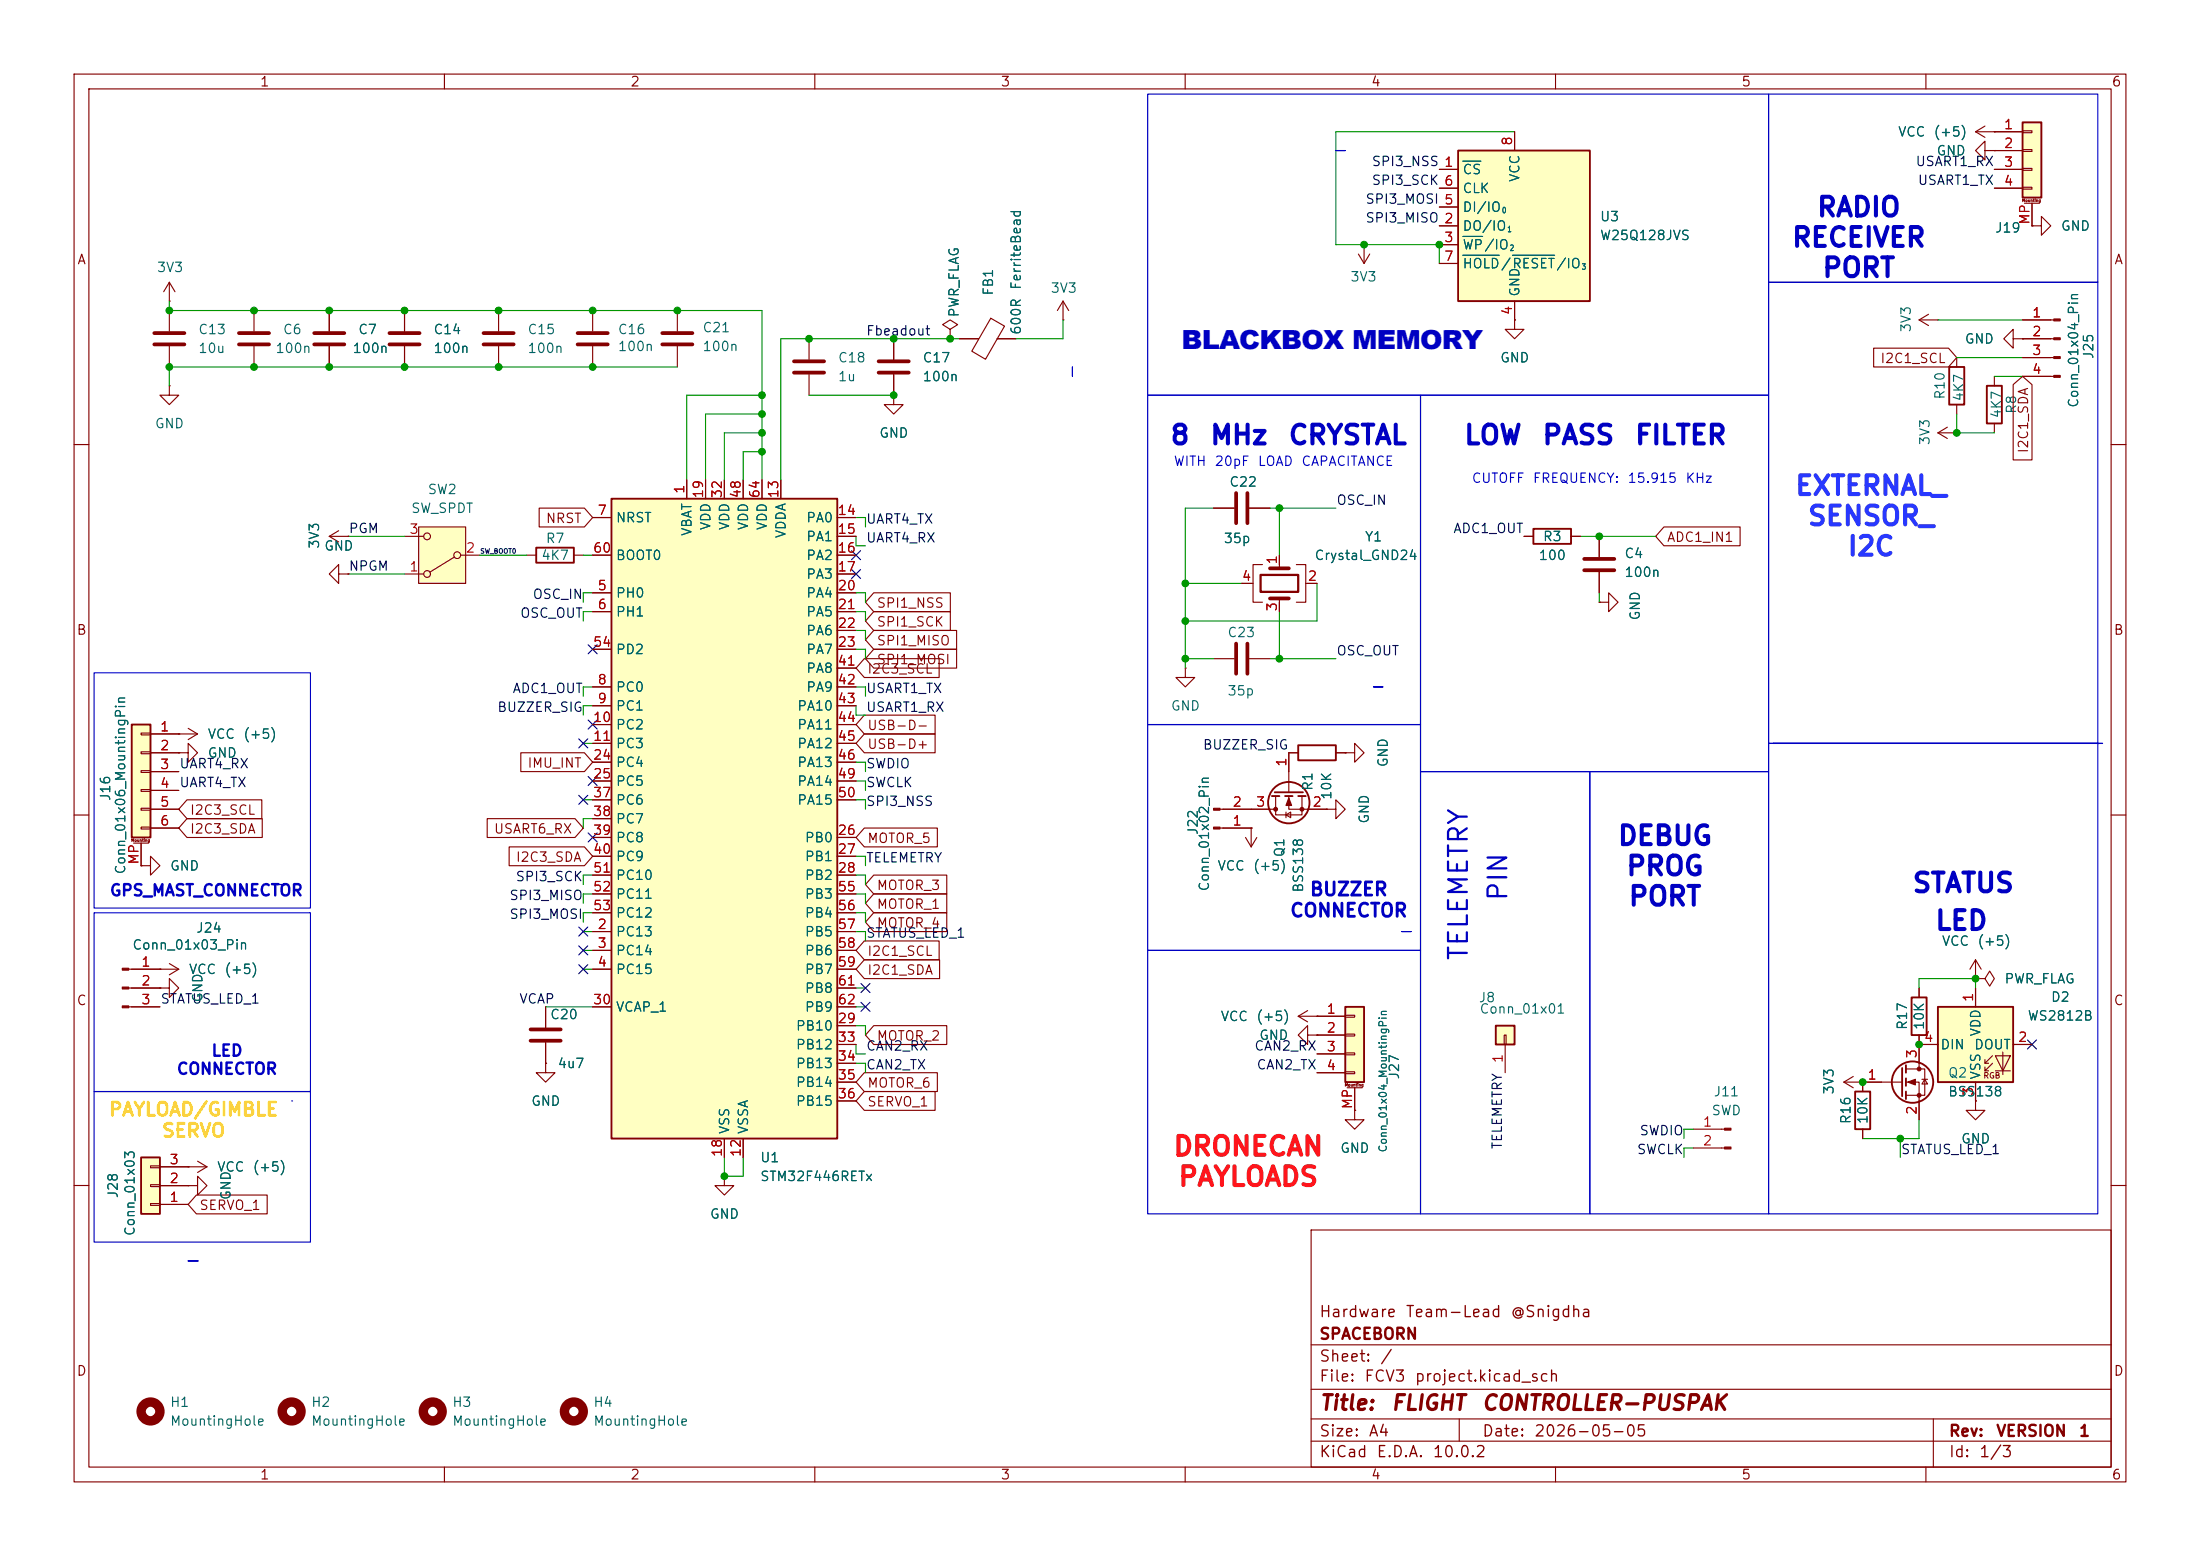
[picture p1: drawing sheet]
<svg xmlns="http://www.w3.org/2000/svg" width="297mm" height="210mm" viewBox="0 0 297 210" stroke-linecap="round" stroke-linejoin="round" font-family="sans-serif">
<g fill="none" stroke="#840000" stroke-width=".15">
<path d="M10 10h277v190h-277zM12 12h273v186h-273zM60 10v2M110 10v2M160 10v2M210 10v2M260 10v2M10 60h2M285 60h2M10 110h2M168.1 113l.8 1.3M168.9 111.8h.1"/>
<path d="M168.9 111.8v2.5M169.7 113l-.8 1.3M174 101.6h1.3M180.3 101.6h1.3M285 110h2M21.6 130.8h.1M21.6 130.8h2.5M22.9 130l1.2 .8M24.1 130.8l-1.2 .8M175.3 137.2l1.2 .7M175.3 137.2h2.5M176.5 136.4l-1.2 .8"/>
<path d="M177.8 137.2h.1M25.4 157.5h.1M25.4 157.5h2.5M26.7 156.7l1.2 .8M27.9 157.5l-1.2 .7M10 160h2M25.4 160h1.3v1.3l1.2-1.3-1.2-1.2v1.2M25.4 160h.1M177 166h108v32h-108zM285 160h2M60 198v2M110 198v2"/>
<path d="M160 198v2M177 194.5h108M177 191.5h108M177 187.5h108M177 181.5h108M197 191.5v3M210 198v2M260 198v2M261 191.5v6.5"/>
</g>
<path d="M175.3 100.6h5v2h-5z" fill="none" stroke="#840000" stroke-width=".25"/>
<path d="M19 156.2h2.6v7.6h-2.6z" fill="#ffffc2"/>
<g fill="none" stroke="#840000" stroke-width=".25">
<path d="M171.7 107.4h1M172.1 106.9h3.8M173.5 107.4h1M175.3 107.4h1M19 156.2h2.6v7.6h-2.6z"/>
<circle cx="174" cy="108.3" r="2.79"/>
</g>
<g fill="none" stroke="#840000" stroke-width=".15">
<path d="M109.2 45.7v2.8M109.2 50.5v2.8M120.6 53.3v1.3h1.3l-1.3 1.3-1.2-1.3h1.2M120.6 53.3h.1M273 43.2h4.3M273 45.7h4.3M273 48.3h4.3M273 50.8h4.3M164.7 111.8h4.2M164.7 109.2h7.5M172.2 107.4v2.6h3.6v-2.6M173.6 110l.6-.4v.8z"/>
<path d="M173.6 109.6v.8M174 107.4v1.8h5.1M174 101.6v5.3M181.6 101.6h1.3v1.3l1.2-1.3-1.2-1.3v1.3M181.6 101.6h.1M17.4 130.8h4.2M17.4 133.4h4.2M17.4 135.9h4.2M20.3 159.9h1.3v.2h-1.3zM20.3 157.4h1.3v.2h-1.3zM21.6 157.5h3.8M20.3 162.4h1.3v.3h-1.3z"/>
<path d="M21.6 162.6h3.8M21.6 160h3.8"/>
</g>
<g fill="#840000" stroke="#840000" stroke-width=".15">
<path d="M163.8 111.6h.9v.3h-.9z"/>
<path d="M163.8 109.1h.9v.2h-.9z"/>
<path d="M174 107.7l.4 1h-.8z"/>
<path d="M16.5 130.7h.9v.2h-.9z"/>
<path d="M16.5 133.2h.9v.3h-.9z"/>
<path d="M16.5 135.8h.9v.2h-.9z"/>
<path d="M277.3 43.1h.8v.2h-.8z"/>
<path d="M277.3 45.6h.8v.2h-.8z"/>
<path d="M277.3 48.1h.8v.3h-.8z"/>
<path d="M277.3 50.7h.8v.2h-.8z"/>
<circle cx="172.2" cy="109.2" r=".25"/>
<circle cx="175.8" cy="109.2" r=".25"/>
</g>
<g fill="none" stroke="#840000" stroke-width="1.3">
<circle cx="20.3" cy="190.5" r="1.27"/>
<circle cx="39.4" cy="190.5" r="1.27"/>
<circle cx="58.4" cy="190.5" r="1.27"/>
</g>
<path d="M107.2 48.8h4.1M107.2 50.3h4.1" fill="none" stroke="#840000" stroke-width=".51"/>
<path d="M17.8 97.8h2.5v15.2h-2.5z" fill="#ffffc2"/>
<g fill="none" stroke="#840000" stroke-width=".25">
<path d="M17.8 97.8h2.5v15.2h-2.5zM256.8 144.1v3.9M257.3 143.8v1M257.3 145.5v1.1M257.3 147.3v1"/>
<circle cx="258.2" cy="146" r="2.79"/>
</g>
<g fill="none" stroke="#840000" stroke-width=".15">
<path d="M19 98.9h1.3v.3h-1.3zM20.3 99.1h3.8M18 113.8h2.1M19 101.5h1.3v.2h-1.3zM19 104h1.3v.3h-1.3zM19 106.6h1.3v.2h-1.3zM19 109.1h1.3v.2h-1.3zM19 111.6h1.3v.3h-1.3zM19 113.8v3M20.3 101.6h3.8M20.3 104.1h3.8M20.3 106.7h3.8"/>
<path d="M20.3 109.2h3.8M20.3 111.8h3.8M251.5 146.1h5.3M257.3 144.3h2.5v3.5h-2.5M257.3 146.1h1.8v5M259.1 141v3.3M259.5 145.7h.7M259.8 145.7l.4 .6h-.7z"/>
</g>
<g fill="#840000" stroke="#840000" stroke-width=".15">
<path d="M257.6 146.1l1-.4v.7z"/>
<circle cx="259.1" cy="144.3" r=".25"/>
<circle cx="259.1" cy="147.8" r=".25"/>
</g>
<path d="M82.5 67.3h30.5v86.4h-30.5z" fill="#ffffc2"/>
<path d="M82.5 67.3h30.5v86.4h-30.5z" fill="none" stroke="#840000" stroke-width=".25"/>
<g fill="none" stroke="#840000" stroke-width=".15">
<path d="M80 69.9h2.5M80 74.9h2.5M92.7 64.8v2.5M95.2 64.8v2.5M97.8 64.8v2.5M100.3 64.8v2.5M102.9 64.8v2.5M105.4 64.8v2.5M113 69.9h2.6M113 72.4h2.6M113 74.9h2.6M113 77.5h2.6"/>
<path d="M24.1 99.1h.1M24.1 99.1h2.6M25.4 98.3l1.3 .8M26.7 99.1l-1.3 .7M80 80h2.5M80 82.6h2.5M80 92.7h2.5M80 95.3h2.5M80 97.8h2.5M80 87.6h2.5M113 80h2.6M113 82.6h2.6"/>
<path d="M113 92.7h2.6M113 95.3h2.6M113 97.8h2.6M113 85.1h2.6M113 87.6h2.6M113 90.2h2.6M80 100.3h2.5M80 102.9h2.5M80 105.4h2.5M80 113h2.5M80 115.6h2.5M80 118.1h2.5"/>
<path d="M80 108h2.5M80 110.5h2.5M113 100.3h2.6M113 102.9h2.6M113 105.4h2.6M113 113h2.6M113 115.6h2.6M113 118.1h2.6M113 108h2.6M80 125.7h2.5M80 128.3h2.5M80 130.8h2.5"/>
<path d="M80 135.9h2.5M80 120.7h2.5M80 123.2h2.5M113 125.7h2.6M113 128.3h2.6M113 130.8h2.6M113 138.4h2.6M113 135.9h2.6M113 120.7h2.6M113 123.2h2.6M113 133.4h2.6M97.8 153.7v2.5"/>
<path d="M100.3 153.7v2.5M113 141h2.6M113 143.5h2.6M113 146.1h2.6M113 148.6h2.6"/>
</g>
<path d="M261.6 135.9h10.2v10.2h-10.2z" fill="#ffffc2"/>
<g fill="none" stroke="#840000" stroke-width=".15">
<path d="M91.4 41.9v2.8M91.4 46.7v2.8M259.1 43.2l1.2 .7M259.1 43.2h2.5M260.3 42.4l-1.2 .8M261.6 43.2h.1M261.6 58.4l1.3 .8M261.6 58.4h2.6M262.9 57.7l-1.3 .7M264.2 58.4h.1M264.2 48.3v1.2M264.2 54.6v1.3"/>
<path d="M269.2 50.8v1.3M269.2 57.2v1.2M24.1 101.6h1.3v-1.3l1.3 1.3-1.3 1.3v-1.3M24.1 101.6h.1M266.7 133.4v2.5M73.7 143.5v1.3h1.2l-1.2 1.3-1.3-1.3h1.3M73.7 143.5h.1M259.1 141h2.5M266.7 146.1v2.5M268 143.5h.5M268 144.5h.5M269 142.5l-1 1v-.5"/>
<path d="M269 143.5l-1 1v-.5M269.4 142.5h2l-1 2zM269.4 144.5h2M270.4 142v3M271.8 141h2.5"/>
</g>
<path d="M263.1 49.5h2.1v5.1h-2.1zM268.2 52.1h2.1v5.1h-2.1zM261.6 135.9h10.2v10.2h-10.2z" fill="none" stroke="#840000" stroke-width=".25"/>
<path d="M89.4 46.5h4.1M89.4 45h4.1" fill="none" stroke="#840000" stroke-width=".51"/>
<path d="M181.6 135.9h2.5v10.2h-2.5z" fill="#ffffc2"/>
<path d="M181.6 135.9h2.5v10.2h-2.5z" fill="none" stroke="#840000" stroke-width=".25"/>
<g fill="none" stroke="#840000" stroke-width=".15">
<path d="M80 41.9v2.8M80 46.7v2.8M177.8 137.2h3.8M177.8 139.7h3.8M181.6 137h1.3v.3h-1.3zM181.6 139.6h1.3v.2h-1.3zM97.8 158.8v1.2h1.3l-1.3 1.3-1.3-1.3h1.3M97.8 158.8h.1M177.8 142.2h3.8M177.8 144.8h3.8M181.6 142.1h1.3v.3h-1.3zM181.6 144.7h1.3v.2h-1.3z"/>
<path d="M181.9 146.8h2M182.9 149.9v1.2h1.2l-1.2 1.3-1.3-1.3h1.3M182.9 149.9h.1M182.9 146.8v3.1"/>
</g>
<path d="M78 45h4M78 46.5h4" fill="none" stroke="#840000" stroke-width=".51"/>
<circle cx="77.5" cy="190.5" r="1.27" fill="none" stroke="#840000" stroke-width="1.3"/>
<path d="M273 16.5h2.6v10.2h-2.6z" fill="#ffffc2"/>
<path d="M273 16.5h2.6v10.2h-2.6z" fill="none" stroke="#840000" stroke-width=".25"/>
<path d="M269.2 17.8h3.8M273 17.7h1.3v.2h-1.3zM269.2 20.3h3.8M269.2 22.9h3.8M269.2 25.4h3.8M273 20.2h1.3v.2h-1.3zM273 22.7h1.3v.3h-1.3zM273 25.3h1.3v.2h-1.3zM273.3 27.4h2M274.3 27.4v3.1" fill="none" stroke="#840000" stroke-width=".15"/>
<path d="M201.9 138.4h2.6v2.6h-2.6z" fill="#ffffc2"/>
<path d="M72.4 73.9h5.1v2h-5.1zM201.9 138.4h2.6v2.6h-2.6z" fill="none" stroke="#840000" stroke-width=".25"/>
<g fill="none" stroke="#840000" stroke-width=".15">
<path d="M266.7 17.8l1.3 .7M266.7 17.8h2.5M268 17l-1.3 .8M269.2 17.8h.1M268 20.3v-1.2l-1.3 1.2 1.3 1.3v-1.3h1.2M269.2 20.3h.1M274.3 30.5h1.3v-1.3l1.3 1.3-1.3 1.3v-1.3M274.3 30.5h.1M67.3 41.9v2.8M67.3 46.7v2.8M120.6 45.7v2.8M120.6 50.5v2.8"/>
<path d="M271.8 45.7v-1.2l-1.3 1.2 1.3 1.3v-1.3h1.2M273 45.7h.1M44.4 72.4l1.3 .8M44.4 72.4h2.6M45.7 77.5v-1.3l-1.3 1.3 1.3 1.2v-1.2h1.3M45.7 71.6l-1.3 .8M47 77.5h.1M47 72.4h.1M71.1 74.9h1.3M77.5 74.9h1.2M163.8 68.6h2.8M168.7 68.6h2.7"/>
<path d="M19 116.8h1.3v-1.2l1.3 1.2-1.3 1.3v-1.3M19 116.8h.1M179.1 109.2h1.2v1.3l1.3-1.3-1.3-1.2v1.2M179.1 109.2h.1M176.5 139.7v-1.3l-1.2 1.3 1.2 1.3v-1.3h1.3M177.8 139.7h.1M203.1 139.7h.2v1.3h-.2zM266.7 132.1h.1M266.7 132.1h1.3l.6-1 .6 1-.6 1-.6-1M266.7 129.5l-.8 1.3M266.7 129.5l.8 1.3M266.7 129.5v2.6"/>
<path d="M203.2 141v3.8"/>
</g>
<path d="M65.3 45h4M65.3 46.5h4M118.6 48.8h4.1M118.6 50.3h4.1M166.9 66.5v4.1M168.4 66.5v4.1" fill="none" stroke="#840000" stroke-width=".51"/>
<path d="M56.5 71.1h6.4v7.6h-6.4z" fill="#ffffc2"/>
<g fill="none" stroke="#840000" stroke-width=".15">
<path d="M22.9 38.1l-.8 1.3M22.9 38.1l.7 1.3M22.9 38.1v2.5M22.9 40.6h.1M22.9 41.9v2.8M22.9 46.7v2.8M34.3 41.9v2.8M34.3 46.7v2.8M54.6 41.9v2.8M54.6 46.7v2.8M128.3 44.5l1-.7-1-.6-1 .6 1 .7v1.2M128.3 45.7h.1"/>
<path d="M129.5 45.7h2.6M133.8 43l1.8 1-2.6 4.5-1.8-1.1zM134.6 45.7h2.6M143.5 43.2h.1M143.5 40.6l-.8 1.3M143.5 40.6l.8 1.3M143.5 40.6v2.6M54.6 77.5h2.5M54.6 72.4h2.5M56.5 71.1h6.4v7.6h-6.4zM61.3 75.2l-3.3 2M62.2 74.9h2.6"/>
<path d="M167.6 78.7h1.6M170.4 76.2h-1.2v5.1h1.2M172.7 74.9v1.8M175 76.2h1.3v5.1h-1.3M176.3 78.7h1.5M160 90.2v1.2h1.3l-1.3 1.3-1.3-1.3h1.3M160 90.2h.1M163.8 88.9h2.8M168.7 88.9h2.7M172.7 80.8v1.8"/>
<circle cx="57.7" cy="72.4" r=".46"/>
<circle cx="57.7" cy="77.5" r=".46"/>
<circle cx="61.7" cy="74.9" r=".46"/>
</g>
<path d="M20.8 45h4.1M20.8 46.5h4.1M32.3 45h4M32.3 46.5h4M52.6 45h4M52.6 46.5h4M171.4 76.7h2.6M166.9 86.9v4M168.4 86.9v4M171.4 80.8h2.6" fill="none" stroke="#840000" stroke-width=".51"/>
<path d="M170.2 77.6h5.1v2.3h-5.1z" fill="none" stroke="#840000" stroke-width=".3"/>
<path d="M196.8 20.3h17.8v20.3h-17.8z" fill="#ffffc2"/>
<path d="M196.8 20.3h17.8v20.3h-17.8zM207 71.4h5.1v2h-5.1zM258.1 134.6h2v5.1h-2zM250.4 147.3h2.1v5.1h-2.1z" fill="none" stroke="#840000" stroke-width=".25"/>
<g fill="none" stroke="#840000" stroke-width=".15">
<path d="M204.5 17.8v2.5M269.2 17.8h.1M269.2 17.8h3.8M183.4 34.3l.7 1.3M184.1 33h.1M184.1 33v2.6M184.9 34.3l-.8 1.3M194.3 22.9h2.5M194.3 30.5h2.5M194.3 33h2.5M194.3 27.9h2.5M194.3 25.4h2.5"/>
<path d="M194.3 35.6h2.5M269.2 20.3h.1M269.2 22.9h3.8M269.2 25.4h3.8M269.2 20.3h3.8M274.3 30.5h.1M274.3 27.4v3.1M22.9 52.1v1.2h1.2l-1.2 1.3-1.3-1.3h1.3M22.9 52.1h.1M44.4 41.9v2.8M44.4 46.7v2.8M54.6 41.9v2.8"/>
<path d="M54.6 46.7v2.8M120.6 53.3h.1M120.6 45.7v2.8M120.6 50.5v2.8M128.3 45.7h.1M129.5 45.7h2.6M134.6 45.7h2.6M204.5 43.2v1.3h1.2l-1.2 1.2-1.3-1.2h1.3M204.5 43.2h.1M204.5 40.6v2.6M252.9 47h10.1l1.2 1.3-1.2 1.2h-10.1zM271.8 51.9l1.2-1.1 1.3 1.1v10.2h-2.5z"/>
<path d="M273 45.7h.1M273 45.7h3.9M273 43.2h3.9M273 48.3h3.9M273 50.8h3.9M47 77.5h.1M47 72.4h.1M72.8 68.6h6.1l1.1 1.3-1.1 1.2h-6.1zM80 69.9h2.5M80 74.9h2.5M92.7 64.8v2.5M95.2 64.8v2.5"/>
<path d="M97.8 64.8v2.5M100.3 64.8v2.5M102.9 64.8v2.5M105.4 64.8v2.5M113 72.4h2.6M113 69.9h2.6M113 74.9h2.6M113 77.5h2.6M163.8 68.6h2.8M167.6 78.7h1.3M168.7 68.6h2.7M172.7 74.9v1.3"/>
<path d="M176.5 78.7h1.3M205.7 72.4h1.3M212.1 72.4h1.3M215.9 72.4v2.8M215.9 77.2v2.8M224.6 71.1h10.3v2.6h-10.3l-1.1-1.3zM20.3 99.1h3.8M24.1 99.1h.1M80 80h2.5M80 82.6h2.5M80 92.7h2.5M80 95.3h2.5"/>
<path d="M80 97.8h2.5M80 87.6h2.5M113 80h2.6M113 82.6h2.6M113 92.7h2.6M113 95.3h2.6M113 97.8h2.6M113 85.1h2.6M113 87.6h2.6M113 90.2h2.6M116.7 99.1h9.5v2.5h-9.5l-1.1-1.3zM116.7 96.5h9.5v2.6h-9.5l-1.1-1.3z"/>
<path d="M116.7 88.9h10.1v2.5h-10.1l-1.1-1.2zM118 80h10.3v2.6h-10.3l-1.2-1.3zM118 85.1h11.1v2.5h-11.1l-1.2-1.2zM118 87.6h11.1v2.6h-11.1l-1.2-1.3zM118 82.5h10.3v2.6h-10.3l-1.2-1.3zM172.7 81.3v1.3M215.9 81.3h1.3v-1.3l1.2 1.3-1.2 1.3v-1.3M215.9 81.3h.1M19 116.8h.1M19 113.8v3M20.3 101.6h3.8M20.3 104.1h3.8"/>
<path d="M20.3 106.7h3.8M20.3 109.2h3.8M20.3 111.8h3.8M24.1 101.6h.1M25.2 110.5h10.2v2.5h-10.2l-1.1-1.2zM25.2 107.9h10.1v2.6h-10.1l-1.1-1.3zM65.8 110.5h11.8l1.1 1.3-1.1 1.2h-11.8zM68.7 114.3h10.2l1.1 1.3-1.1 1.2h-10.2zM70.3 101.6h8.6l1.1 1.3-1.1 1.2h-8.6zM80 100.3h2.5M80 102.9h2.5M80 105.4h2.5"/>
<path d="M80 113h2.5M80 115.6h2.5M80 118.1h2.5M80 108h2.5M80 110.5h2.5M113 100.3h2.6M113 102.9h2.6M113 105.4h2.6M113 113h2.6M113 115.6h2.6M113 118.1h2.6M113 108h2.6"/>
<path d="M116.7 111.8h9.8v2.5h-9.8l-1.1-1.3zM118 118.1h9.8v2.6h-9.8l-1.2-1.3zM165.1 109.2h6.3M165.1 111.8h3.8M168.9 111.8h.1M175.3 101.6h-1.3v2.5M176.5 109.2h2.6M179.1 109.2h.1M180.3 101.6h1.3M181.6 101.6h.1M17.8 130.8h3.8M17.8 133.4h3.8"/>
<path d="M17.8 135.9h3.8M21.6 133.4h1.3v1.2l1.2-1.2-1.2-1.3v1.3M21.6 133.4h.1M21.6 130.8h.1M73.7 135.9v2.8M80 130.8h2.5M80 135.9h2.5M80 125.7h2.5M80 128.3h2.5M80 120.7h2.5M80 123.2h2.5M113 130.8h2.6"/>
<path d="M113 133.4h2.6M113 135.9h2.6M113 125.7h2.6M113 128.3h2.6M113 138.4h2.6M113 120.7h2.6M113 123.2h2.6M116.7 129.5h10.1v2.6h-10.1l-1.1-1.3zM116.7 127h10.1v2.5h-10.1l-1.1-1.2zM118 138.4h9.8v2.6h-9.8l-1.2-1.3zM118 120.6h9.8v2.6h-9.8l-1.2-1.3zM118 123.2h9.8v2.5h-9.8l-1.2-1.2z"/>
<path d="M177.8 137.2h.1M177.8 139.7h.1M177.8 137.2h3.8M177.8 139.7h3.8M259.1 133.4v1.2M259.1 139.7v3.8M266.7 132.1h.1M266.7 133.4v2.5M21.6 157.5h3.8M25.4 157.5h.1M73.7 143.5h.1M73.7 140.7v2.8"/>
<path d="M97.8 158.8h.1M97.8 153.7v2.5M100.3 153.7v2.5M113 146.1h2.6M113 141h2.6M113 143.5h2.6M113 148.6h2.6M116.7 147.3h9.5v2.6h-9.5l-1.1-1.3zM116.7 144.8h9.8v2.5h-9.8l-1.1-1.2zM177.8 142.2h3.8M177.8 144.8h3.8M182.9 149.9h.1"/>
<path d="M182.9 146.8v3.1M228.6 152.4h4.2M228.6 154.9h4.2M248.9 146.1l1.3 .7M248.9 146.1h5.1M250.2 145.3l-1.3 .8M251.5 146.1h.1M251.5 146.1v1.2M251.5 152.4v1.3M259.1 148.6v2.5M259.1 141h2.5M266.7 148.6v1.3h-1.3l1.3 1.2 1.3-1.2h-1.3"/>
<path d="M266.7 148.6h.1M266.7 146.1v2.5M271.8 141h2.5M21.6 162.6h3.8M21.6 160h3.8M25.4 160h.1M26.5 161.3h9.6v2.5h-9.6l-1.1-1.2z"/>
</g>
<path d="M197.5 21.8h2.4M197.5 31.9h2.7M197.5 34.5h4.9M204.2 34.5h5.7" fill="none" stroke="#006464" stroke-width=".15"/>
<path d="M42.4 45h4.1M42.4 46.5h4.1M213.9 77h4M213.9 75.4h4M71.6 138.9h4.1M71.6 140.5h4.1" fill="none" stroke="#840000" stroke-width=".51"/>
<g fill="#840000" stroke="#840000" stroke-width=".15">
<path d="M232.8 152.3h.9v.2h-.9z"/>
<path d="M232.8 154.8h.9v.3h-.9z"/>
</g>
<g fill="none" stroke="#009600" stroke-width=".15">
<path d="M204.5 17.8h-24.2v15.2h14v2.6M22.9 40.6v1.3h80v22.9M91.4 49.5h-68.5v2.6M102.9 53.3h-10.2v11.5M102.9 58.4h-5.1v6.4M102.9 55.9h-7.7v8.9M109.2 53.3h11.4M129.5 45.7h-24.1v19.1M143.5 43.2v2.5h-6.3M261.6 43.2h11.4M264.2 55.9v2.5h5M264.2 48.3h8.8"/>
<path d="M269.2 50.8h3.8M47 72.4h7.6M47 77.5h7.6M64.8 74.9h6.3M78.7 74.9h1.3M102.9 61h-2.6v3.8M115.6 69.9h1.2v1.2M115.6 72.4v1.3h1.2M160 78.7h7.6M163.8 68.6h-3.8v21.6M171.4 68.6h8.9M172.7 68.6v6.3"/>
<path d="M177.8 78.7v5.1h-17.8M213.4 72.4h10.1M80 80h-1.3v1.3M80 82.6h-1.3v1.2M80 92.7h-1.3v1.3M80 95.3h-1.3v1.2M115.6 80h1.2v1.3M115.6 82.6h1.2v1.2M115.6 85.1h1.2v1.3M115.6 87.6h1.2v1.3M115.6 92.7h1.2v1.3M115.6 95.3v1.2h1.2"/>
<path d="M160 88.9h3.8M171.4 88.9h8.9M172.7 82.6v6.3M215.9 80v1.3M78.7 108h1.3M78.7 100.3h1.3M80 110.5h-1.3v1.3M80 118.1h-1.3v1.3M115.6 102.9h1.2v1.2M115.6 105.4h1.2v1.3M115.6 108h1.2v1.2M115.6 115.6h1.2v1.2"/>
<path d="M115.6 118.1h1.2v1.3M73.7 135.9h6.3M78.7 125.7h1.3M78.7 128.3h1.3M78.7 130.8h1.3M80 120.7h-1.3v1.2M80 123.2h-1.3v1.3M115.6 125.7h1.2v1.3M115.6 120.7h1.2v1.2M115.6 123.2h1.2v1.3M115.6 138.4h1.2v1.3M115.6 135.9h1.2"/>
<path d="M115.6 133.4h1.2M259.1 133.4v-1.3h7.6v1.3M97.8 156.2v2.6h2.5v-2.6M115.6 143.5h1.2v1.3M115.6 141v1.2h1.2M228.6 152.4h-1.3v1.3M228.6 154.9h-1.3v1.3M256.5 153.7v2.5M259.1 151.1v2.6h-7.6"/>
</g>
<g fill="none" stroke="#000084" stroke-width=".15">
<path d="M115 74.3l1.2 1.2M115 76.9l1.2 1.2M116.2 74.3l-1.2 1.2M116.2 76.9l-1.2 1.2M78.1 99.7l1.2 1.2M79.3 99.7l-1.2 1.2M79.4 97.2l1.2 1.2M79.4 87l1.2 1.2M80.6 97.2l-1.2 1.2M80.6 87l-1.2 1.2M78.1 107.3l1.2 1.3M79.3 107.3l-1.2 1.3"/>
<path d="M79.4 112.4l1.2 1.2M79.4 104.8l1.2 1.2M80.6 112.4l-1.2 1.2M80.6 104.8l-1.2 1.2M78.1 130.2l1.2 1.2M78.1 127.7l1.2 1.2M78.1 125.1l1.2 1.2M79.3 130.2l-1.2 1.2M79.3 127.7l-1.2 1.2M79.3 125.1l-1.2 1.2M116.2 135.3l1.2 1.2M116.2 132.7l1.2 1.3"/>
<path d="M117.4 135.3l-1.2 1.2M117.4 132.7l-1.2 1.3M273.7 140.4l1.2 1.2M274.9 140.4l-1.2 1.2"/>
</g>
<g fill="none" stroke="#0000c2" stroke-width=".15">
<path d="M154.9 12.7h83.9v40.6h-83.9zM238.8 12.7h44.4v25.4h-44.4zM180.3 20.3h1.3zM238.8 38.1h44.4v62.2h-44.4zM144.8 49.5v1.3zM154.9 53.3h36.9v44.5h-36.9zM191.8 53.3h47v50.8h-47zM12.7 90.8h29.2v31.8h-29.2zM154.9 97.8h36.9v30.5h-36.9zM185.4 92.7h1.3zM36.8 119.4h1.3zM191.8 104.1h22.8v59.7h-22.8z"/>
<path d="M214.6 104.1h24.2v59.7h-24.2zM238.8 100.3h44.4v63.5h-44.4zM239.4 100.3h44.4zM12.7 123.2h29.2v24.1h-29.2zM154.9 128.3h36.9v35.5h-36.9zM189.2 125.7h1.3zM12.7 147.3h29.2v20.3h-29.2zM39.4 148.6h.1M25.4 170.2h1.3zM26.7 170.2h.1"/>
</g>
<g fill="#009600" stroke="#009600" stroke-width=".14">
<circle cx="97.8" cy="158.8" r=".46"/>
<circle cx="102.9" cy="61" r=".46"/>
<circle cx="102.9" cy="53.3" r=".46"/>
<circle cx="109.2" cy="45.7" r=".46"/>
<circle cx="91.4" cy="41.9" r=".46"/>
<circle cx="102.9" cy="58.4" r=".46"/>
<circle cx="102.9" cy="55.9" r=".46"/>
<circle cx="80" cy="41.9" r=".46"/>
<circle cx="80" cy="49.5" r=".46"/>
<circle cx="67.3" cy="41.9" r=".46"/>
<circle cx="67.3" cy="49.5" r=".46"/>
<circle cx="54.6" cy="49.5" r=".46"/>
<circle cx="54.6" cy="41.9" r=".46"/>
<circle cx="34.3" cy="49.5" r=".46"/>
<circle cx="34.3" cy="41.9" r=".46"/>
<circle cx="22.9" cy="41.9" r=".46"/>
<circle cx="44.4" cy="49.5" r=".46"/>
<circle cx="44.4" cy="41.9" r=".46"/>
<circle cx="22.9" cy="49.5" r=".46"/>
<circle cx="266.7" cy="132.1" r=".46"/>
<circle cx="256.5" cy="153.7" r=".46"/>
<circle cx="259.1" cy="141" r=".46"/>
<circle cx="251.5" cy="146.1" r=".46"/>
<circle cx="160" cy="78.7" r=".46"/>
<circle cx="172.7" cy="68.6" r=".46"/>
<circle cx="184.1" cy="33" r=".46"/>
<circle cx="172.7" cy="88.9" r=".46"/>
<circle cx="160" cy="83.8" r=".46"/>
<circle cx="160" cy="88.9" r=".46"/>
<circle cx="120.6" cy="45.7" r=".46"/>
<circle cx="128.3" cy="45.7" r=".46"/>
<circle cx="120.6" cy="53.3" r=".46"/>
<circle cx="215.9" cy="72.4" r=".46"/>
<circle cx="194.3" cy="33" r=".46"/>
<circle cx="264.2" cy="58.4" r=".46"/>
</g>
<text font-size="3.5" fill="#0000c2" x="159.5" y="47.1">BLACKBOX MEMORY</text>
<g font-size="2.5" fill="#0000c2">
<text x="245.1" y="29.9">RADIO</text>
<text x="241.7" y="34">RECEIVER</text>
<text x="245.9" y="38">PORT</text>
<text x="157.8" y="60.6">8</text>
<text x="163.2" y="60.6">MHz</text>
<text x="173.8" y="60.6">CRYSTAL</text>
<text x="197.5" y="60.6">LOW</text>
<text x="208.1" y="60.6">PASS</text>
<text x="220.6" y="60.6">FILTER</text>
<text x="218.2" y="114.7">DEBUG</text>
<text x="219.4" y="118.8">PROG</text>
<text x="204.1" y="121.8" transform="rotate(-90 204.1 121.8)">PIN</text>
<text x="219.7" y="122.9">PORT</text>
<text x="258" y="121.1">STATUS</text>
<text x="198.8" y="129.8" transform="rotate(-90 198.8 129.8)">TELEMETRY</text>
<text x="261.1" y="126.2">LED</text>
</g>
<g font-size="2.5" fill="#2838ff">
<text x="242.2" y="67.5">EXTERNAL_</text>
<text x="243.9" y="71.5">SENSOR_</text>
<text x="249.3" y="75.6">I2C</text>
</g>
<g font-size="2.5" fill="#ff141b">
<text x="158.2" y="156.6">DRONECAN</text>
<text x="158.9" y="160.7">PAYLOADS</text>
</g>
<g font-size="2" fill="#840000">
<text x="178" y="190.8">Title:</text>
<text x="187.7" y="190.8">FLIGHT</text>
<text x="199.9" y="190.8">CONTROLLER-PUSPAK</text>
</g>
<g font-size="1.8" fill="#0000c2">
<text x="174" y="124.2">CONNECTOR</text>
<text x="176.7" y="121.3">BUZZER</text>
</g>
<g font-size="1.8" fill="#ffd018">
<text x="14.6" y="151.1">PAYLOAD/GIMBLE</text>
<text x="21.7" y="153.9">SERVO</text>
</g>
<g font-size="1.5" fill="#0000c2">
<text x="14.7" y="121.3">GPS_MAST_CONNECTOR</text>
<text x="28.4" y="142.9">LED</text>
<text x="23.8" y="145.4">CONNECTOR</text>
</g>
<g font-size="1.5" fill="#840000">
<text x="178" y="178.2">Hardware</text>
<text x="189.7" y="178.2">Team-Lead</text>
<text x="203.8" y="178.2">@Snigdha</text>
<text x="178" y="184.2">Sheet:</text>
<text x="178" y="181.2">SPACEBORN</text>
<text x="186.2" y="184.2">/</text>
<text x="178" y="186.9">File:</text>
<text x="184.1" y="186.9">FCV3</text>
<text x="190.9" y="186.9">project.kicad_sch</text>
<text x="178" y="197.1">KiCad</text>
<text x="178" y="194.3">Size:</text>
<text x="184.7" y="194.3">A4</text>
<text x="185.7" y="197.1">E.D.A.</text>
<text x="193.3" y="197.1">10.0.2</text>
<text x="200" y="194.3">Date:</text>
<text x="207" y="194.3">2026-05-05</text>
<text x="263" y="194.3">Rev:</text>
<text x="263" y="197.1">Id:</text>
<text x="267.1" y="197.1">1/3</text>
<text x="269.4" y="194.3">VERSION</text>
<text x="280.6" y="194.3">1</text>
</g>
<g font-size="1.3" fill="#840000">
<text x="35" y="12">1</text>
<text x="85" y="12">2</text>
<text x="135" y="12">3</text>
<text x="185" y="12">4</text>
<text x="235" y="12">5</text>
<text x="285" y="12">6</text>
<text x="10.3" y="36">A</text>
<text x="285.3" y="36">A</text>
<text x="253.8" y="49.3">I2C1_SCL</text>
<text x="274.1" y="61.3" transform="rotate(-90 274.1 61.3)">I2C1_SDA</text>
<text x="73.6" y="70.9">NRST</text>
<text x="224.9" y="73.5">ADC1_IN1</text>
<text x="118.3" y="82.3">SPI1_NSS</text>
<text x="10.3" y="86">B</text>
<text x="118.3" y="87.4">SPI1_MISO</text>
<text x="118.3" y="90">SPI1_MOSI</text>
<text x="118.3" y="84.9">SPI1_SCK</text>
<text x="285.3" y="86">B</text>
<text x="117" y="91.2">I2C3_SCL</text>
<text x="117" y="101.4">USB-D+</text>
<text x="117" y="98.9">USB-D-</text>
<text x="71.1" y="103.9">IMU_INT</text>
<text x="25.6" y="112.8">I2C3_SDA</text>
<text x="25.6" y="110.3">I2C3_SCL</text>
<text x="66.6" y="112.8">USART6_RX</text>
<text x="69.5" y="116.6">I2C3_SDA</text>
<text x="117" y="114.1">MOTOR_5</text>
<text x="118.3" y="120.4">MOTOR_3</text>
<text x="118.3" y="123">MOTOR_1</text>
<text x="118.3" y="125.5">MOTOR_4</text>
<text x="117" y="131.9">I2C1_SDA</text>
<text x="117" y="129.3">I2C1_SCL</text>
<text x="10.3" y="136">C</text>
<text x="285.3" y="136">C</text>
<text x="118.3" y="140.8">MOTOR_2</text>
<text x="117" y="149.7">SERVO_1</text>
<text x="117" y="147.1">MOTOR_6</text>
<text x="26.8" y="163.6">SERVO_1</text>
<text x="10.3" y="186">D</text>
<text x="285.3" y="186">D</text>
<text x="35" y="200">1</text>
<text x="85" y="200">2</text>
<text x="135" y="200">3</text>
<text x="185" y="200">4</text>
<text x="235" y="200">5</text>
<text x="285" y="200">6</text>
</g>
<g font-size="1.3" fill="#a90000">
<text x="270.4" y="17.8">1</text>
<text x="194.9" y="22.8">1</text>
<text x="204.4" y="19.8" transform="rotate(-90 204.4 19.8)">8</text>
<text x="270.4" y="20.3">2</text>
<text x="270.4" y="22.8">3</text>
<text x="194.9" y="27.9">5</text>
<text x="194.9" y="25.4">6</text>
<text x="270.4" y="25.4">4</text>
<text x="194.9" y="33">3</text>
<text x="194.9" y="35.5">7</text>
<text x="194.9" y="30.5">2</text>
<text x="274.3" y="30.4" transform="rotate(-90 274.3 30.4)">MP</text>
<text x="204.4" y="42.6" transform="rotate(-90 204.4 42.6)">4</text>
<text x="274.2" y="43.2">1</text>
<text x="274.2" y="45.7">2</text>
<text x="274.2" y="48.2">3</text>
<text x="274.2" y="50.8">4</text>
<text x="80.6" y="69.8">7</text>
<text x="92.7" y="66.7" transform="rotate(-90 92.7 66.7)">1</text>
<text x="95.2" y="67.4" transform="rotate(-90 95.2 67.4)">19</text>
<text x="97.8" y="67.4" transform="rotate(-90 97.8 67.4)">32</text>
<text x="100.3" y="67.4" transform="rotate(-90 100.3 67.4)">48</text>
<text x="102.8" y="67.4" transform="rotate(-90 102.8 67.4)">64</text>
<text x="105.4" y="67.4" transform="rotate(-90 105.4 67.4)">13</text>
<text x="113" y="69.8">14</text>
<text x="55.2" y="77.4">1</text>
<text x="55.2" y="72.4">3</text>
<text x="62.8" y="74.9">2</text>
<text x="80" y="74.9">60</text>
<text x="113" y="72.4">15</text>
<text x="113" y="74.9">16</text>
<text x="113" y="77.4">17</text>
<text x="172.7" y="76.3" transform="rotate(-90 172.7 76.3)">1</text>
<text x="80.6" y="80">5</text>
<text x="80.6" y="82.5">6</text>
<text x="113" y="80">20</text>
<text x="113" y="82.5">21</text>
<text x="167.6" y="78.7">4</text>
<text x="172.7" y="82.6" transform="rotate(-90 172.7 82.6)">3</text>
<text x="176.5" y="78.7">2</text>
<text x="80" y="87.6">54</text>
<text x="113" y="85.1">22</text>
<text x="113" y="87.6">23</text>
<text x="80.6" y="92.7">8</text>
<text x="80.6" y="95.2">9</text>
<text x="113" y="90.1">41</text>
<text x="113" y="92.7">42</text>
<text x="113" y="95.2">43</text>
<text x="21.5" y="99">1</text>
<text x="21.5" y="101.6">2</text>
<text x="80" y="97.8">10</text>
<text x="80" y="100.3">11</text>
<text x="113" y="97.8">44</text>
<text x="113" y="100.3">45</text>
<text x="21.5" y="104.1">3</text>
<text x="21.5" y="106.7">4</text>
<text x="80" y="102.8">24</text>
<text x="80" y="105.4">25</text>
<text x="80" y="107.9">37</text>
<text x="113" y="102.8">46</text>
<text x="113" y="105.4">49</text>
<text x="113" y="107.9">50</text>
<text x="174" y="103.6" transform="rotate(-90 174 103.6)">1</text>
<text x="21.5" y="109.2">5</text>
<text x="21.5" y="111.7">6</text>
<text x="80" y="110.5">38</text>
<text x="80" y="113">39</text>
<text x="113" y="113">26</text>
<text x="166.3" y="111.7">1</text>
<text x="166.3" y="109.2">2</text>
<text x="169.5" y="109.2">3</text>
<text x="177.1" y="109.2">2</text>
<text x="19" y="116.8" transform="rotate(-90 19 116.8)">MP</text>
<text x="80" y="115.5">40</text>
<text x="80" y="118.1">51</text>
<text x="113" y="115.5">27</text>
<text x="113" y="118.1">28</text>
<text x="80" y="120.6">52</text>
<text x="80" y="123.2">53</text>
<text x="80.6" y="125.7">2</text>
<text x="113" y="120.6">55</text>
<text x="113" y="123.2">56</text>
<text x="113" y="125.7">57</text>
<text x="19" y="130.8">1</text>
<text x="80.6" y="128.2">3</text>
<text x="80.6" y="130.8">4</text>
<text x="113" y="128.2">58</text>
<text x="113" y="130.8">59</text>
<text x="19" y="133.3">2</text>
<text x="19" y="135.9">3</text>
<text x="80" y="135.9">30</text>
<text x="113" y="133.3">61</text>
<text x="113" y="135.9">62</text>
<text x="179" y="137.1">1</text>
<text x="266.7" y="135.3" transform="rotate(-90 266.7 135.3)">1</text>
<text x="113" y="138.4">29</text>
<text x="113" y="140.9">33</text>
<text x="113" y="143.5">34</text>
<text x="179" y="139.7">2</text>
<text x="179" y="142.2">3</text>
<text x="203.2" y="143.6" transform="rotate(-90 203.2 143.6)">1</text>
<text x="259.1" y="142.9" transform="rotate(-90 259.1 142.9)">3</text>
<text x="259.6" y="140.9">4</text>
<text x="272.3" y="140.9">2</text>
<text x="113" y="146">35</text>
<text x="113" y="148.6">36</text>
<text x="179" y="144.8">4</text>
<text x="182.9" y="149.8" transform="rotate(-90 182.9 149.8)">MP</text>
<text x="252" y="146">1</text>
<text x="266.7" y="148" transform="rotate(-90 266.7 148)">3</text>
<text x="229.8" y="152.4">1</text>
<text x="229.8" y="154.9">2</text>
<text x="259.1" y="150.6" transform="rotate(-90 259.1 150.6)">2</text>
<text x="22.8" y="160">2</text>
<text x="22.8" y="157.5">3</text>
<text x="97.8" y="156.3" transform="rotate(-90 97.8 156.3)">18</text>
<text x="100.3" y="156.3" transform="rotate(-90 100.3 156.3)">12</text>
<text x="22.8" y="162.5">1</text>
</g>
<g font-size="1.3" fill="#0f0f0f">
<text x="185.1" y="22.7">SPI3_NSS 1</text>
<text x="258.5" y="22.7">USART1_RX</text>
<text x="184.2" y="27.8">SPI3_MOSI 5</text>
<text x="185.1" y="25.3">SPI3_SCK 6</text>
<text x="258.8" y="25.3">USART1_TX</text>
<text x="184.2" y="30.4">SPI3_MISO 2</text>
<text x="116.8" y="45.6">Fbeadout</text>
<text x="116.8" y="71">UART4_TX</text>
<text x="180.3" y="68.5">OSC_IN</text>
<text x="47" y="72.3">PGM</text>
<text x="47" y="77.3">NPGM</text>
<text x="116.8" y="73.5">UART4_RX</text>
<text x="196.1" y="72.3">ADC1_OUT</text>
<text x="70.1" y="83.7">OSC_OUT</text>
<text x="71.8" y="81.2">OSC_IN</text>
<text x="180.3" y="88.8">OSC_OUT</text>
<text x="69.1" y="93.9">ADC1_OUT</text>
<text x="116.8" y="93.9">USART1_TX</text>
<text x="67" y="96.4">BUZZER_SIG</text>
<text x="116.8" y="96.4">USART1_RX</text>
<text x="162.3" y="101.5">BUZZER_SIG</text>
<text x="24.1" y="104">UART4_RX</text>
<text x="24.1" y="106.6">UART4_TX</text>
<text x="116.8" y="106.6">SWCLK</text>
<text x="116.8" y="104">SWDIO</text>
<text x="116.8" y="109.1">SPI3_NSS</text>
<text x="69.5" y="119.3">SPI3_SCK</text>
<text x="116.8" y="116.7">TELEMETRY</text>
<text x="68.7" y="121.8">SPI3_MISO</text>
<text x="68.7" y="124.3">SPI3_MOSI</text>
<text x="116.8" y="126.9">STATUS_LED_1</text>
<text x="21.6" y="135.8">STATUS_LED_1</text>
<text x="70" y="135.8">VCAP</text>
<text x="116.8" y="142.1">CAN2_RX</text>
<text x="169.3" y="142.1">CAN2_RX</text>
<text x="116.8" y="144.7">CAN2_TX</text>
<text x="169.6" y="144.7">CAN2_TX</text>
<text x="203.1" y="155.2" transform="rotate(-90 203.1 155.2)">TELEMETRY</text>
<text x="221.3" y="153.5">SWDIO</text>
<text x="220.9" y="156.1">SWCLK</text>
<text x="256.5" y="156.1">STATUS_LED_1</text>
</g>
<g font-size="1.3" fill="#006464">
<text x="197.4" y="23.8">CS</text>
<text x="256.1" y="18.8">VCC</text>
<text x="260.9" y="18.8">(+5)</text>
<text x="261.3" y="21.3">GND</text>
<text x="197.4" y="28.9">DI/IO</text>
<text x="197.4" y="26.4">CLK</text>
<text x="205.4" y="24.7" transform="rotate(-90 205.4 24.7)">VCC</text>
<text x="197.4" y="31.5">DO/IO</text>
<text x="197.4" y="34">WP/IO</text>
<text x="215.9" y="32.7">W25Q128JVS</text>
<text x="215.9" y="30.2">U3</text>
<text x="269.2" y="31.7">J19</text>
<text x="278.1" y="31.5">GND</text>
<text x="21.1" y="37">3V3</text>
<text x="134.4" y="40" transform="rotate(-90 134.4 40)">FB1</text>
<text x="138.1" y="39.2" transform="rotate(-90 138.1 39.2)">FerriteBead</text>
<text x="141.7" y="39.8">3V3</text>
<text x="182.2" y="38.3">3V3</text>
<text x="197.4" y="36.5">HOLD/RESET/IO</text>
<text x="205.4" y="40.1" transform="rotate(-90 205.4 40.1)">GND</text>
<text x="26.7" y="45.4">C13</text>
<text x="26.7" y="48">10u</text>
<text x="37.1" y="48">100n</text>
<text x="38.1" y="45.4">C6</text>
<text x="47.5" y="48">100n</text>
<text x="48.3" y="45.4">C7</text>
<text x="58.4" y="48">100n</text>
<text x="58.4" y="45.4">C14</text>
<text x="71.1" y="48">100n</text>
<text x="71.1" y="45.4">C15</text>
<text x="83.3" y="47.7">100n</text>
<text x="83.3" y="45.4">C16</text>
<text x="94.8" y="47.7">100n</text>
<text x="94.8" y="45.2">C21</text>
<text x="129.7" y="42.9" transform="rotate(-90 129.7 42.9)">PWR_FLAG</text>
<text x="138.1" y="45.3" transform="rotate(-90 138.1 45.3)">600R</text>
<text x="258.3" y="44.9" transform="rotate(-90 258.3 44.9)">3V3</text>
<text x="265.2" y="46.7">GND</text>
<text x="113" y="51.8">1u</text>
<text x="113" y="49.2">C18</text>
<text x="124.5" y="51.8">100n</text>
<text x="124.5" y="49.2">C17</text>
<text x="202.4" y="49.2">GND</text>
<text x="282.9" y="48.6" transform="rotate(-90 282.9 48.6)">J25</text>
<text x="20.8" y="58.1">GND</text>
<text x="118.6" y="59.4">GND</text>
<text x="262.8" y="54" transform="rotate(-90 262.8 54)">R10</text>
<text x="265.4" y="54.3" transform="rotate(-90 265.4 54.3)">4K7</text>
<text x="270.5" y="56.6" transform="rotate(-90 270.5 56.6)">4K7</text>
<text x="272.5" y="56" transform="rotate(-90 272.5 56)">R8</text>
<text x="280.9" y="55.1" transform="rotate(-90 280.9 55.1)">Conn_01x04_Pin</text>
<text x="165.9" y="66">C22</text>
<text x="260.8" y="60.2" transform="rotate(-90 260.8 60.2)">3V3</text>
<text x="55.4" y="69.6">SW_SPDT</text>
<text x="57.7" y="67">SW2</text>
<text x="83.1" y="70.8">NRST</text>
<text x="96.2" y="71.6" transform="rotate(-90 96.2 71.6)">VDD</text>
<text x="98.8" y="71.6" transform="rotate(-90 98.8 71.6)">VDD</text>
<text x="101.3" y="71.6" transform="rotate(-90 101.3 71.6)">VDD</text>
<text x="103.8" y="71.6" transform="rotate(-90 103.8 71.6)">VDD</text>
<text x="108.8" y="70.8">PA0</text>
<text x="43.4" y="74.2" transform="rotate(-90 43.4 74.2)">3V3</text>
<text x="43.7" y="74.6">GND</text>
<text x="73" y="75.9">4K7</text>
<text x="73.6" y="73.6">R7</text>
<text x="83.1" y="75.9">BOOT0</text>
<text x="93.7" y="72.4" transform="rotate(-90 93.7 72.4)">VBAT</text>
<text x="106.4" y="72.7" transform="rotate(-90 106.4 72.7)">VDDA</text>
<text x="108.8" y="73.4">PA1</text>
<text x="108.8" y="75.9">PA2</text>
<text x="165.1" y="73.6">35p</text>
<text x="177.4" y="75.9">Crystal_GND24</text>
<text x="184.2" y="73.4">Y1</text>
<text x="207.6" y="75.9">100</text>
<text x="208.2" y="73.4">R3</text>
<text x="219.2" y="75.6">C4</text>
<text x="83.1" y="81">PH0</text>
<text x="83.1" y="83.5">PH1</text>
<text x="108.8" y="78.4">PA3</text>
<text x="108.8" y="81">PA4</text>
<text x="108.8" y="83.5">PA5</text>
<text x="219.2" y="78.2">100n</text>
<text x="221.7" y="83.8" transform="rotate(-90 221.7 83.8)">GND</text>
<text x="83.1" y="88.6">PD2</text>
<text x="108.8" y="86.1">PA6</text>
<text x="108.8" y="88.6">PA7</text>
<text x="165.6" y="86.3">C23</text>
<text x="83.1" y="93.7">PC0</text>
<text x="108.8" y="91.1">PA8</text>
<text x="108.8" y="93.7">PA9</text>
<text x="165.6" y="94.2">35p</text>
<text x="27.9" y="100">VCC</text>
<text x="32.7" y="100">(+5)</text>
<text x="83.1" y="96.2">PC1</text>
<text x="83.1" y="98.8">PC2</text>
<text x="83.1" y="101.3">PC3</text>
<text x="107.5" y="96.2">PA10</text>
<text x="107.5" y="98.8">PA11</text>
<text x="107.5" y="101.3">PA12</text>
<text x="158" y="96.2">GND</text>
<text x="27.9" y="102.6">GND</text>
<text x="83.1" y="103.8">PC4</text>
<text x="83.1" y="106.4">PC5</text>
<text x="107.5" y="103.8">PA13</text>
<text x="107.5" y="106.4">PA14</text>
<text x="177.5" y="106.8" transform="rotate(-90 177.5 106.8)">R1</text>
<text x="187.7" y="103.6" transform="rotate(-90 187.7 103.6)">GND</text>
<text x="15.2" y="108.2" transform="rotate(-90 15.2 108.2)">J16</text>
<text x="83.1" y="108.9">PC6</text>
<text x="83.1" y="111.5">PC7</text>
<text x="107.5" y="108.9">PA15</text>
<text x="162" y="112.8" transform="rotate(-90 162 112.8)">J22</text>
<text x="180" y="108" transform="rotate(-90 180 108)">10K</text>
<text x="185.1" y="111.3" transform="rotate(-90 185.1 111.3)">GND</text>
<text x="17.2" y="118.1" transform="rotate(-90 17.2 118.1)">Conn_01x06_MountingPin</text>
<text x="22.9" y="117.8">GND</text>
<text x="83.1" y="114">PC8</text>
<text x="83.1" y="116.5">PC9</text>
<text x="83.1" y="119.1">PC10</text>
<text x="108.6" y="114">PB0</text>
<text x="108.6" y="116.5">PB1</text>
<text x="108.6" y="119.1">PB2</text>
<text x="164.3" y="117.8">VCC</text>
<text x="169.1" y="117.8">(+5)</text>
<text x="173.7" y="115.8" transform="rotate(-90 173.7 115.8)">Q1</text>
<text x="83.1" y="121.6">PC11</text>
<text x="83.1" y="124.2">PC12</text>
<text x="108.6" y="121.6">PB3</text>
<text x="108.6" y="124.2">PB4</text>
<text x="163.5" y="120.4" transform="rotate(-90 163.5 120.4)">Conn_01x02_Pin</text>
<text x="176.2" y="120.6" transform="rotate(-90 176.2 120.6)">BSS138</text>
<text x="17.8" y="128.5">Conn_01x03_Pin</text>
<text x="25.4" y="131.8">VCC</text>
<text x="26.4" y="126.2">J24</text>
<text x="30.2" y="131.8">(+5)</text>
<text x="83.1" y="126.7">PC13</text>
<text x="83.1" y="129.2">PC14</text>
<text x="83.1" y="131.8">PC15</text>
<text x="108.6" y="126.7">PB5</text>
<text x="108.6" y="129.2">PB6</text>
<text x="108.6" y="131.8">PB7</text>
<text x="262.1" y="128">VCC</text>
<text x="266.9" y="128">(+5)</text>
<text x="27.6" y="135.4" transform="rotate(-90 27.6 135.4)">GND</text>
<text x="74.2" y="137.9">C20</text>
<text x="83.1" y="136.9">VCAP_1</text>
<text x="108.6" y="134.3">PB8</text>
<text x="108.6" y="136.9">PB9</text>
<text x="199.5" y="135.6">J8</text>
<text x="199.7" y="137.1">Conn_01x01</text>
<text x="270.5" y="133.1">PWR_FLAG</text>
<text x="276.8" y="135.5">D2</text>
<text x="107.4" y="139.4">PB10</text>
<text x="107.4" y="141.9">PB12</text>
<text x="164.7" y="138.1">VCC</text>
<text x="169.5" y="138.1">(+5)</text>
<text x="169.9" y="140.7">GND</text>
<text x="257.8" y="139.1" transform="rotate(-90 257.8 139.1)">R17</text>
<text x="260.1" y="139.1" transform="rotate(-90 260.1 139.1)">10K</text>
<text x="261.9" y="141.9">DIN</text>
<text x="266.4" y="141.9">DOUT</text>
<text x="267.7" y="140" transform="rotate(-90 267.7 140)">VDD</text>
<text x="273.6" y="138.1">WS2812B</text>
<text x="71.6" y="149.6">GND</text>
<text x="75.2" y="144.5">4u7</text>
<text x="107.4" y="144.5">PB13</text>
<text x="107.4" y="147">PB14</text>
<text x="107.4" y="149.6">PB15</text>
<text x="189.2" y="145.8" transform="rotate(-90 189.2 145.8)">J27</text>
<text x="231.3" y="148.3">J11</text>
<text x="247.9" y="147.8" transform="rotate(-90 247.9 147.8)">3V3</text>
<text x="262.9" y="148.3">BSS138</text>
<text x="262.9" y="145.8">Q2</text>
<text x="267.7" y="145.8" transform="rotate(-90 267.7 145.8)">VSS</text>
<text x="98.8" y="153.2" transform="rotate(-90 98.8 153.2)">VSS</text>
<text x="101.3" y="153.2" transform="rotate(-90 101.3 153.2)">VSSA</text>
<text x="180.8" y="155.9">GND</text>
<text x="231" y="150.8">SWD</text>
<text x="250.1" y="151.8" transform="rotate(-90 250.1 151.8)">R16</text>
<text x="252.4" y="151.8" transform="rotate(-90 252.4 151.8)">10K</text>
<text x="264.7" y="154.6">GND</text>
<text x="16.2" y="161.8" transform="rotate(-90 16.2 161.8)">J28</text>
<text x="29.2" y="158.5">VCC</text>
<text x="34" y="158.5">(+5)</text>
<text x="102.5" y="159.7">STM32F446RETx</text>
<text x="102.5" y="157.2">U1</text>
<text x="18.5" y="166.9" transform="rotate(-90 18.5 166.9)">Conn_01x03</text>
<text x="31.5" y="162.1" transform="rotate(-90 31.5 162.1)">GND</text>
<text x="95.8" y="164.8">GND</text>
<text x="22.9" y="190.2">H1</text>
<text x="41.9" y="190.2">H2</text>
<text x="61" y="190.2">H3</text>
<text x="80" y="190.2">H4</text>
<text x="22.9" y="192.7">MountingHole</text>
<text x="41.9" y="192.7">MountingHole</text>
<text x="61" y="192.7">MountingHole</text>
<text x="80" y="192.7">MountingHole</text>
</g>
<g font-size="1.3" fill="#0000c2">
<text x="158.4" y="63.2">WITH</text>
<text x="163.9" y="63.2">20pF</text>
<text x="169.7" y="63.2">LOAD</text>
<text x="175.6" y="63.2">CAPACITANCE</text>
<text x="198.6" y="65.5">CUTOFF</text>
<text x="206.8" y="65.5">FREQUENCY:</text>
<text x="219.6" y="65.5">15.915</text>
<text x="227.4" y="65.5">KHz</text>
</g>
<text font-size="1" fill="#006464" x="187.5" y="155.6" transform="rotate(-90 187.5 155.6)">Conn_01x04_MountingPin</text>
<g font-size=".8" fill="#006464">
<text x="202.7" y="29">0</text>
<text x="203.4" y="31.5">1</text>
<text x="203.8" y="34">2</text>
<text x="213.5" y="36.6">3</text>
</g>
<text font-size=".8" fill="#840000" x="267.7" y="145.7">RGB</text>
<text font-size=".6" fill="#0f0f0f" x="64.8" y="74.9">SW_BOOT0</text>
<g font-size=".4" fill="#840000">
<text x="272.9" y="27.3">Mounting</text>
<text x="17.7" y="113.7">Mounting</text>
<text x="181.5" y="146.7">Mounting</text>
</g>
</svg>
